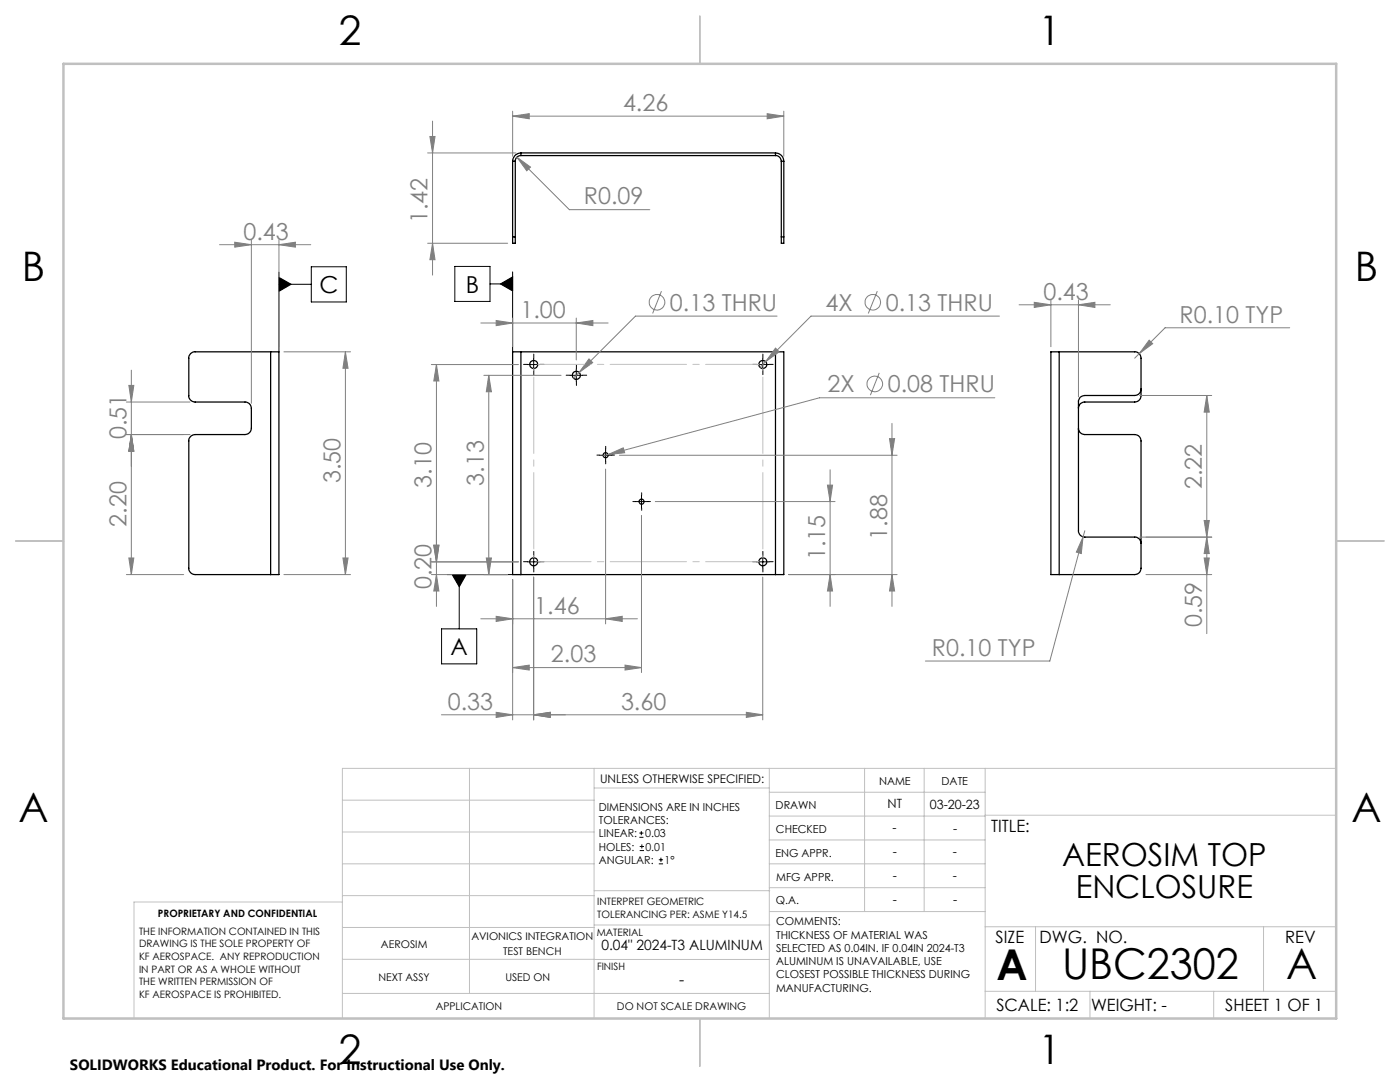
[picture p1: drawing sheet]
<svg xmlns="http://www.w3.org/2000/svg" width="279mm" height="216mm" viewBox="0 0 279 216" stroke-linecap="round" stroke-linejoin="round" font-family="sans-serif">
<g fill="none" stroke="#000" stroke-width=".25">
<path d="M102.3 32.2v15.1M102.3 32.2h.5M102.8 32.2v15.1M104 31a1.09 1.09 0 0 0-1.2 1.2M104 30.5a1.67 1.67 0 0 0-1.7 1.7M104 30.5v.5M104 31h50.8M104 30.5h50.8M154.8 31a1.14 1.14 0 0 1 1.1 1.2M154.8 30.5a1.67 1.67 0 0 1 1.6 1.7M154.8 30.5v.5M155.9 32.2h.5"/>
<path d="M155.9 32.2v15.1M156.4 32.2v15.1M102.3 47.3v1.2h.5v-1.2M102.3 47.3h.5M155.9 47.3v1.2h.5v-1.2M155.9 47.3h.5M54 70.2h-15.1a1.21 1.21 0 0 0-1.2 1.3v7.5a1.26 1.26 0 0 0 1.2 1.2h10a1.26 1.26 0 0 1 1.3 1.3v3.9a1.33 1.33 0 0 1-1.3 1.3h-10a1.26 1.26 0 0 0-1.2 1.3v25.4a1.26 1.26 0 0 0 1.2 1.3h15.1M54 70.2h1.7v44.5h-1.7M54 70.2v44.5M104 70.2h-1.7v44.5h1.7M104 70.2v44.5M104 70.2h50.8"/>
<path d="M154.8 70.2h1.6v44.5h-1.6M154.8 70.2v44.5M211.4 70.2h15a1.21 1.21 0 0 1 1.3 1.3v7.5a1.26 1.26 0 0 1-1.3 1.2h-9.9a1.21 1.21 0 0 0-1.3 1.3M211.4 70.2h-1.7v44.5h1.7M211.4 70.2v44.5M227.7 77.6a1.26 1.26 0 0 1-1.3 1.3h-9.9a1.21 1.21 0 0 0-1.3 1.3v25.7a1.26 1.26 0 0 0 1.3 1.3h9.9a1.21 1.21 0 0 1 1.3 1.2M215.2 85.4a1.26 1.26 0 0 0 1.3 1.3h9.9a1.26 1.26 0 0 1 1.3 1.3v25.4a1.26 1.26 0 0 1-1.3 1.3h-15M104 114.7h50.8"/>
<circle cx="106.5" cy="72.7" r=".8"/>
<circle cx="115" cy="74.9" r=".8"/>
<circle cx="152.2" cy="72.7" r=".8"/>
<circle cx="120.9" cy="90.8" r=".5"/>
<circle cx="106.5" cy="112.1" r=".8"/>
<circle cx="128" cy="100.1" r=".5"/>
<circle cx="152.2" cy="112.1" r=".8"/>
</g>
<g fill="none" stroke="#808080" stroke-width=".2">
<path d="M85.3 30.5h17.7M85.8 27.2h1l-.5 3.3zM86.3 24.2v30.7M102.3 23.2l3.3-.5v1zM102.3 22.2v9M102.3 23.2h54.1M103.2 31.4l2.7 1.9-.8 .8zM103.2 31.4l10.4 10.4h16.1M153.1 22.7l3.3 .5-3.3 .5zM156.4 22.2v9M43.8 48.8h18.2M46.8 48.3l3.4 .5-3.4 .5z"/>
<path d="M50.2 47.8v32.7M55.7 48.8l3.2-.5v1zM55.7 47.8v21.4M85.3 48.5h16M86.3 48.5l.5 3.3h-1zM132 58.1l-1.8 4.4M175.1 58.1l-1.8 4.4M209.7 59.8v9.4M215.2 59.8v19.4M25.7 76.9h1l-.5 3.3zM26.2 73.9v40.8M56.7 70.2h13.3"/>
<path d="M68.9 70.2l.6 3.3h-1.1zM68.9 70.2v44.5M86.1 72.7h17.4M87.1 72.7v48.3M87.1 72.7l.5 3.3h-1zM96 64.5h25.4M96.6 74.9h15.4M97.5 74.9v39.8M97.5 74.9l.6 3.3h-1.1zM99 64l3.3 .5-3.3 .5zM102.3 63.5v5.7M115 64.5l3.3-.5v1z"/>
<path d="M115 63.5v8.3M115.6 74.3l-1.2 1.2M117.5 71.6l.8 .8-2.7 1.9zM152.8 72.2l-1.1 1.1M154.8 69.5l.7 .7-2.7 2zM155.1 63.1h-28.3l-11.2 11.2M175.5 74.4l-1.8 4.4M198.5 79.4h-35l-42.1 11.3M199.5 63.1h-37.6l-9.1 9.1M203.4 60.8h18.2M206.4 60.3l3.3 .5-3.3 .5zM215.2 60.8l3.3-.5v1z"/>
<path d="M227.4 78.9h14.4M229.3 67.9l.7 .7-2.6 2zM240.8 78.9l.5 3.3h-1zM240.8 78.9v47.5M257.4 65.4h-24.9l-6.1 6.1M25.2 86.7h12.7M25.2 80.2h12.7M26.2 86.7l.5 3.3h-1zM120.9 93.6v30.9M121.4 90.7l3-1.3 .3 .9zM121.4 90.7l-1 .2M123.6 90.8h55.4"/>
<path d="M165.1 96.8h1.1l-.5 3.3zM165.7 93.7v27.3M177.5 87.5h1l-.5 3.3zM178 84.5v36.5M25.2 114.7h11.5M25.7 111.3h1l-.5 3.4zM56.7 114.7h13.3M68.4 111.3h1.1l-.6 3.4zM86.1 114.7h15.2M86.6 108.8h1l-.5 3.3zM87.1 114.7l.5 3.2h-1zM97 111.3h1.1l-.6 3.4z"/>
<path d="M102.3 115.6v28.1M103.5 112.1h-17.4M106.5 115.1v28.6M128 102.8v31.4M130.8 100.1h35.9M152.2 115.1v28.6M157.4 114.7h21.6M165.7 114.7l.5 3.2h-1.1zM178 114.7l.5 3.2h-1zM216.1 107.1l-.3 3.4-1-.3zM216.1 107.1l-6.6 24.8h-24.8M216.5 105.9l-.4 1.2"/>
<path d="M228.7 114.7h13.1M240.3 111.3h1l-.5 3.4zM240.3 103.9h1l-.5 3.3zM240.8 107.2l.5 3.3h-1zM241.8 107.2h-14.4M96 123.5h31.2M99 123l3.3 .5-3.3 .5zM102.3 133.2l3.3-.5v1zM102.3 133.2h25.7M120.9 123.5l3.3-.5v1zM124.7 132.7l3.3 .5-3.3 .5zM88.1 142.6h64.1"/>
<path d="M99 142.1l3.3 .5-3.3 .6zM106.5 142.6l3.3-.5v1.1zM148.9 142.1l3.3 .5-3.3 .6z"/>
<circle cx="131.1" cy="60.3" r="1.55"/>
<circle cx="174.2" cy="60.3" r="1.55"/>
<circle cx="174.6" cy="76.6" r="1.55"/>
</g>
<g fill="none" stroke="#000" stroke-width=".2">
<path d="M55.7 56.7h6.4M55.7 54.3v15.9M55.7 55.4l2.4 1.3-2.4 1.4zM62.1 53.2h7v7.1h-7zM90.8 53.2h7v6.9h-7zM97.8 56.7h4.5M99.9 56.7l2.4-1.5v2.9zM102.3 54.3v15.9M105.3 72.7h2.5M106.5 71.5v2.5M113.8 74.9h2.5M115 73.6v2.5"/>
<path d="M151 72.7h2.5M152.2 71.5v2.5M119.6 90.8h2.5M120.9 89.6v2.5M128 98.8v2.6M89.3 114.7h14.7M90.2 114.7h2.8l-1.3 2.4zM91.7 114.7v10.8M105.3 112.1h2.5M106.5 110.8v2.5M126.8 100.1h2.5M151 112.1h2.5"/>
<path d="M152.2 110.8v2.5M88.1 125.5h7v7h-7zM127.6 167.1h.8M127.6 166.2h.8M127.7 169.7h.8M127.7 168.9h.8M128 165.8v.9M128.1 168.5v.8M131.5 172.4h.8M131.5 171.6h.8M131.9 171.1v.9"/>
</g>
<g fill="none" stroke="#000" stroke-width=".2" stroke-dasharray="15.2 1.3 1.3 1.3">
<path d="M105.3 72.7h-.8M106.5 71.5v-.8M106.5 74v.8M107.8 72.7h.8M113.8 74.9h-.8M115 73.6v-.8M115 76.1v.8M116.3 74.9h.8M151 72.7h-.8M152.2 71.5v-.8M152.2 74v.8M153.5 72.7h.8"/>
<path d="M119.6 90.8h-.5M120.9 89.6v-.5M120.9 92.1v.5M122.1 90.8h.5M128.1 98.8v-.5M105.3 112.1h-.8M106.5 110.8v-.8M106.5 113.3v.8M107.8 112.1h.8M126.8 100.1h-.5M128.1 101.3v.5M129.3 100.1h.5"/>
<path d="M151 112.1h-.8M152.2 110.8v-.8M152.2 113.3v.8M153.5 112.1h.8"/>
</g>
<path d="M106.5 73.5v37.8M152.2 73.5v37.8" fill="none" stroke="#c0c0c0" stroke-width=".2" stroke-dasharray="15.2 1.3 1.3 1.3" stroke-dashoffset="-1.7"/>
<path d="M107.3 72.7h44.1M107.3 112.1h44.1" fill="none" stroke="#c0c0c0" stroke-width=".2" stroke-dasharray="15.2 1.3 1.3 1.3" stroke-dashoffset="4.6"/>
<g fill="none" stroke="#c0c0c0" stroke-width=".2">
<path d="M68.3 159.7h50.3M93.7 153.3v44.9M118.6 153.3v49.9M118.6 157.2h34.9M153.5 153.3v49.9M153.5 158.1h43.1M172.5 153.3v28.6M184.4 153.3v28.6M196.6 153.3v49.9M266.7 153.3h-198.4v49.9M68.3 178.7h50.3M68.3 172.4h50.3"/>
<path d="M68.3 166h50.3M68.3 180h-41.6v23.2M118.6 177.7h35M153.5 167.6h43.1M153.5 162.8h43.1M153.5 172.4h43.1M153.5 177.1h43.1M196.6 162.7h70.1M68.3 198.2h85.2M68.3 191.4l85.2 .1M68.3 185.1h50.3M118.6 184.6h35"/>
<path d="M153.6 181.9h43M196.6 197.8h70.1M196.6 184.9h70.1M206.7 184.9v12.9M217.5 197.8v5.4M242.2 197.8v5.4M252.2 184.9v12.9"/>
</g>
<path d="M139.7 3.2v9.5M3.1 107.9h9.6M266.7 107.9h9.5M139.7 203.2v9.6" fill="none" stroke="#c0c0c0" stroke-width=".25"/>
<path d="M12.7 12.7h254v190.5h-254z" fill="none" stroke="#c0c0c0" stroke-width=".5"/>
<path d="M90.2 114.7l1.5 2.4 1.3-2.4zM99.9 56.7l2.4 1.4v-2.9zM55.7 55.4l2.4 1.3-2.4 1.4z" fill="#000"/>
<g fill="#808080">
<path d="M117.5 71.6l-1.9 2.7 2.7-1.9zM121.4 90.7l3.3-.4-.3-.9zM154.8 69.5l-2 2.7 2.7-2zM106.5 142.6l3.3-.5v1.1zM148.9 142.1l3.3 .5-3.3 .6zM229.3 67.9l-1.9 2.7 2.6-2zM216.1 107.1l-1.3 3.1 1 .3zM103.2 31.4l1.9 2.7 .8-.8z"/>
<path d="M99 64l3.3 .5-3.3 .5zM115 64.5l3.3-.5v1zM99 123l3.3 .5-3.3 .5zM120.9 123.5l3.3-.5v1zM102.3 133.2l3.3-.5v1zM124.7 132.7l3.3 .5-3.3 .5zM99 142.1l3.3 .5-3.3 .6zM106.5 142.6l3.3-.5v1.1z"/>
<path d="M102.3 23.2l3.3-.5v1zM153.1 22.7l3.3 .5-3.3 .5z"/>
<path d="M215.2 60.8l3.3-.5v1zM206.4 60.3l3.3 .5-3.3 .5z"/>
<path d="M87.1 114.7l.5 3.2h-1zM86.6 108.8h1l-.5 3.3z"/>
<path d="M68.9 70.2l.6 3.3h-1.1zM68.4 111.3h1.1l-.6 3.4zM26.2 86.7l.5 3.3h-1zM25.7 111.3h1l-.5 3.4zM25.7 76.9h1l-.5 3.3zM26.2 86.7l.5 3.3h-1zM240.3 111.3h1l-.5 3.4zM240.8 107.2l.5 3.3h-1z"/>
<path d="M87.1 72.7l.5 3.3h-1zM86.6 108.8h1l-.5 3.3zM97.5 74.9l.6 3.3h-1.1zM97 111.3h1.1l-.6 3.4zM165.1 96.8h1.1l-.5 3.3zM165.7 114.7l.5 3.2h-1.1zM177.5 87.5h1l-.5 3.3zM178 114.7l.5 3.2h-1zM85.8 27.2h1l-.5 3.3zM86.3 48.5l.5 3.3h-1z"/>
<path d="M240.8 78.9l.5 3.3h-1zM240.3 103.9h1l-.5 3.3z"/>
<path d="M46.8 48.3l3.4 .5-3.4 .5zM55.7 48.8l3.2-.5v1z"/>
</g>
<g font-size="8.5">
<text x="198.9" y="195.5">A</text>
<text x="212" y="195.4">UBC2302</text>
<text x="256.7" y="195.4">A</text>
</g>
<g font-size="8.1">
<text x="67.6" y="8.9">2</text>
<text x="207.3" y="8.9">1</text>
<text x="4.4" y="56.2">B</text>
<text x="270.4" y="56.2">B</text>
<text x="3.7" y="164.1">A</text>
<text x="269.7" y="164.1">A</text>
<text x="67.6" y="212.4">2</text>
<text x="207.3" y="212.4">1</text>
</g>
<g font-size="6.3">
<text x="212" y="172.9">AEROSIM TOP</text>
<text x="214.7" y="179.2">ENCLOSURE</text>
</g>
<g font-size="4.7" fill="#808080">
<text x="124.3" y="22.2">4.26</text>
<text x="116.5" y="40.8">R0.09</text>
<text x="48.6" y="47.8">0.43</text>
<text x="85.3" y="44.5" transform="rotate(-90 85.3 44.5)">1.42</text>
<text x="208.2" y="59.8">0.43</text>
<text x="103.9" y="63.4">1.00</text>
<text x="133.7" y="62">0.13 THRU</text>
<text x="164.8" y="62">4X</text>
<text x="176.8" y="62">0.13 THRU</text>
<text x="235.4" y="64.4">R0.10 TYP</text>
<text x="165.2" y="78.3">2X</text>
<text x="177.2" y="78.3">0.08 THRU</text>
<text x="25.2" y="87.7" transform="rotate(-90 25.2 87.7)">0.51</text>
<text x="68" y="96.5" transform="rotate(-90 68 96.5)">3.50</text>
<text x="86.1" y="97.3" transform="rotate(-90 86.1 97.3)">3.10</text>
<text x="96.6" y="96.9" transform="rotate(-90 96.6 96.9)">3.13</text>
<text x="239.8" y="97.6" transform="rotate(-90 239.8 97.6)">2.22</text>
<text x="25.2" y="105.1" transform="rotate(-90 25.2 105.1)">2.20</text>
<text x="177" y="107.7" transform="rotate(-90 177 107.7)">1.88</text>
<text x="164.6" y="111.8" transform="rotate(-90 164.6 111.8)">1.15</text>
<text x="86.1" y="117.6" transform="rotate(-90 86.1 117.6)">0.20</text>
<text x="106.6" y="122.4">1.46</text>
<text x="239.8" y="125.1" transform="rotate(-90 239.8 125.1)">0.59</text>
<text x="186" y="130.9">R0.10 TYP</text>
<text x="110" y="132.2">2.03</text>
<text x="89.4" y="141.6">0.33</text>
<text x="123.9" y="141.6">3.60</text>
</g>
<g font-size="4.7">
<text x="63.7" y="58.5">C</text>
<text x="93" y="58.4">B</text>
<text x="89.9" y="130.7">A</text>
</g>
<g font-size="3.4">
<text x="197.8" y="166">TITLE:</text>
<text x="198.7" y="188.1">SIZE</text>
<text x="207.5" y="188.1">DWG. NO.</text>
<text x="256.5" y="188.2">REV</text>
<text x="198.8" y="201.7">SCALE: 1:2</text>
<text x="217.7" y="201.8">WEIGHT: -</text>
<text x="244.5" y="201.7">SHEET 1 OF 1</text>
</g>
<text font-size="3.2" x="135.5" y="196.6">-</text>
<text font-size="3" x="14" y="213.5">SOLIDWORKS Educational Product. For Instructional Use Only.</text>
<text font-size="2.8" x="120" y="189.5">0.04&quot; 2024-T3 ALUMINUM</text>
<g font-size="2.5">
<text x="177.1" y="161.3">NT</text>
<text x="185.6" y="161.4">03-20-23</text>
<text x="178.1" y="166.1">-</text>
<text x="190.2" y="166.2">-</text>
<text x="178.2" y="170.8">-</text>
<text x="190.1" y="170.8">-</text>
<text x="178.2" y="175.6">-</text>
<text x="190.1" y="175.6">-</text>
<text x="178.2" y="180.4">-</text>
<text x="190.2" y="180.3">-</text>
</g>
<text font-size="2.4" x="119.8" y="156.2">UNLESS OTHERWISE SPECIFIED:</text>
<g font-size="2.2">
<text x="119.5" y="161.8">DIMENSIONS ARE IN INCHES</text>
<text x="154.8" y="161.4">DRAWN</text>
<text x="175.4" y="156.6">NAME</text>
<text x="187.9" y="156.7">DATE</text>
<text x="119.5" y="164.4">TOLERANCES:</text>
<text x="119.5" y="167.1">LINEAR:</text>
<text x="128.7" y="167.1">0.03</text>
<text x="154.9" y="166.3">CHECKED</text>
<text x="119.5" y="172.4">ANGULAR:</text>
<text x="119.5" y="169.7">HOLES:</text>
<text x="128.8" y="169.7">0.01</text>
<text x="132.6" y="172.4">1°</text>
<text x="154.8" y="170.9">ENG APPR.</text>
<text x="154.9" y="175.7">MFG APPR.</text>
<text x="154.9" y="180.4">Q.A.</text>
<text x="154.9" y="184.6">COMMENTS:</text>
<text x="154.9" y="187.3">THICKNESS OF MATERIAL WAS</text>
<text x="154.9" y="189.9">SELECTED AS 0.04IN. IF 0.04IN 2024-T3</text>
<text x="154.9" y="192.6">ALUMINUM IS UNAVAILABLE, USE</text>
<text x="154.9" y="195.2">CLOSEST POSSIBLE THICKNESS DURING</text>
<text x="154.9" y="197.9">MANUFACTURING.</text>
</g>
<g font-size="2.1">
<text x="76" y="189.1">AEROSIM</text>
<text x="94.1" y="187.5">AVIONICS INTEGRATION</text>
<text x="100.4" y="190.7">TEST BENCH</text>
<text x="75.5" y="195.7">NEXT ASSY</text>
<text x="100.9" y="195.7">USED ON</text>
<text x="86.9" y="201.5">APPLICATION</text>
<text x="123.1" y="201.6">DO NOT SCALE DRAWING</text>
</g>
<g font-size="2">
<text x="31.5" y="182.9">PROPRIETARY AND CONFIDENTIAL</text>
<text x="119.2" y="180.6">INTERPRET GEOMETRIC</text>
<text x="119.2" y="183.1">TOLERANCING PER: ASME Y14.5</text>
<text x="27.8" y="186.5">THE INFORMATION CONTAINED IN THIS</text>
<text x="27.8" y="189">DRAWING IS THE SOLE PROPERTY OF</text>
<text x="27.8" y="191.6">KF AEROSPACE. ANY REPRODUCTION</text>
<text x="119.1" y="186.7">MATERIAL</text>
<text x="27.8" y="194.1">IN PART OR AS A WHOLE WITHOUT</text>
<text x="27.8" y="196.6">THE WRITTEN PERMISSION OF</text>
<text x="119.1" y="193.5">FINISH</text>
<text x="27.8" y="199.1">KF AEROSPACE IS PROHIBITED.</text>
</g>
</svg>
